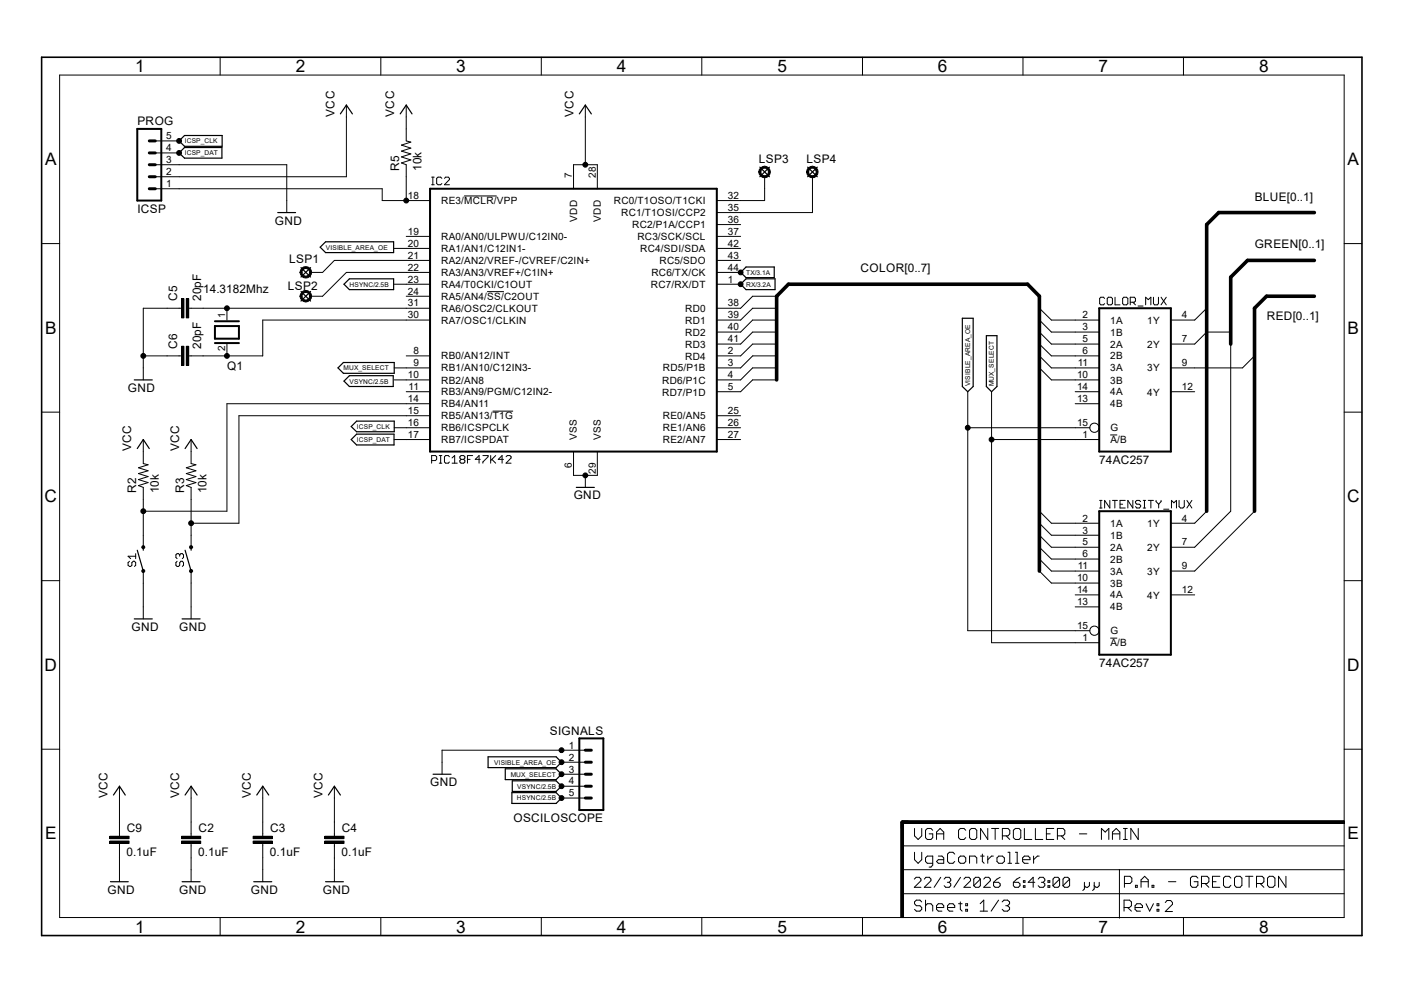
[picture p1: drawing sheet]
<svg xmlns="http://www.w3.org/2000/svg" width="297mm" height="210mm" viewBox="0 0 297 210" stroke-linecap="round" stroke-linejoin="round" font-family="sans-serif">
<g fill="none" stroke="#000" stroke-width=".21">
<path d="M12.6 15.9h271.8v178.2h-271.8zM46.6 12.1v3.8M80.6 12.1v3.8M114.5 12.1v3.8M148.5 12.1v3.8M182.5 12.1v3.8M216.4 12.1v3.8M250.4 12.1v3.8M32.9 39.9h48v2.5h10.1M32.9 34.8h27.8v10.2M32.9 32.3h5M32.9 29.8h5"/>
<path d="M73.3 22.2v15.2h-40.4M85.9 22.2v7.6l1 .3-2 .6 2 .6-2 .7 2 .6-2 .6 2 .6-2 .7 1 .3v7.6M91.3 39.1h.6M91.3 37.5h.6M91.6 37.5v1.6M93.5 37.7l-.3-.2h-.5l-.3 .2v1.1l.3 .3h.5l.3-.3M94 37.7l.3-.2h.5l.3 .2v.3l-1.1 1.1h1.1M121.3 39.9v-5.1h5.1v5.1M123.8 22.2v12.6M160.9 35.5a1.2 1.2 0 0 1 1.9 .3 1.2 1.2 0 0 1-.8 1.8 1.2 1.2 0 0 1-1.5-1.2h.5a.82 .82 0 0 1 1.1-.7 .82 .82 0 0 1 .2 1.3 .82 .82 0 0 1-1.3-.3v-.3h-.5l.1-.5zM161.8 37.4v5h-10.2M171 35.5a1.21 1.21 0 0 1 1.9 .2 1.21 1.21 0 0 1-.7 1.8 1.21 1.21 0 0 1-1.6-1.1h.5a.8 .8 0 0 1 1.1-.7 .8 .8 0 0 1 .2 1.3 .8 .8 0 0 1-1.3-.3v-.3h-.5z"/>
<path d="M171.9 37.4v7.6h-20.3M8.8 51.5h3.8M63.8 56.7a1.22 1.22 0 0 1 2 .3 1.22 1.22 0 0 1-.8 1.8 1.22 1.22 0 0 1-1.5-1.2h.4a.83 .83 0 0 1 1.2-.7 .83 .83 0 0 1 .2 1.4 .83 .83 0 0 1-1.4-.4v-.3h-.4zM83.4 52.5h7.6M85.9 50h5.1M91 55.1h-20.3l-2.5 2.5h-2.5M91 57.6h-17.7l-5.1 5.1h-2.5M98.2 41.4h6.9M151.6 50h5.1M151.6 52.5h5.1M151.6 55.1h5.1M151.6 57.6h5.1"/>
<path d="M151.6 47.5h5.1M284.4 51.5h3.7M30.3 75.3h8.1M38.4 63.2h.5v4h-.5zM38.4 73.2h.5v4.1h-.5zM38.4 65.2h-8.1v15.1M39.4 63.2h.5v4h-.5zM39.4 73.2h.5v4.1h-.5zM39.9 65.2h51.1M48 65.2v2.5M48 72.8v2.5M63.8 61.8a1.22 1.22 0 0 1 2 .3 1.22 1.22 0 0 1-.8 1.8 1.22 1.22 0 0 1-1.5-1.2h.4a.82 .82 0 0 1 1.1-.8 .82 .82 0 0 1 .2 1.4 .82 .82 0 0 1-1.3-.4v-.2h-.4z"/>
<path d="M83.4 60.1h7.6M83.4 77.8h7.6M85.9 62.7h5.1M85.9 75.3h5.1M91 67.7h-35.4v7.6h-15.7M103 61.7h3.6M151.6 60.1h5.1M164.3 62.7h-5.1l-2.5 2.5h-5.1M164.3 65.2h-5.1l-2.5 2.5h-5.1M164.3 67.7h-5.1l-2.5 2.5h-5.1M164.3 72.8h-5.1l-2.5 2.5h-5.1M164.3 75.3h-5.1l-2.5 2.5h-5.1"/>
<path d="M164.3 77.8h-5.1l-2.5 2.5h-5.1M164.3 70.2h-5.1l-2.5 2.6h-5.1M219.9 65.2l2.5 2.5h10.1M219.9 72.8l2.5 2.5h10.1M219.9 75.3l2.5 2.5h10.1M219.9 77.8l2.5 2.5h10.1M219.9 67.7l2.5 2.5h10.1M219.9 70.2l2.5 2.6h10.1M233.7 63.1l-.3-.2h-.5l-.3 .2v1.1l.3 .3h.5l.3-.3M234.5 62.9h.5l.3 .2v1.1l-.3 .3h-.5l-.3-.3v-1.1zM235.9 62.9v1.6h1M237.5 63.1l.2-.2h.6l.3 .2v1.1l-.3 .3h-.6l-.2-.3z"/>
<path d="M239.1 63.9h.8l.3-.2v-.6l-.3-.2h-.8v1.6M239.6 63.9l.6 .6M240.7 64.7h1.1M242.4 64.5v-1.6l.5 .5 .6-.5v1.6M244 62.9v1.3l.3 .3h.5l.3-.3v-1.3M245.6 62.9l1.1 1.6M246.7 62.9l-1.1 1.6M255.3 65.2l-2.6 2.5h-5M260.3 70.2h-5l-2.6 2.6h-5M260.3 72.8v35.3l-7.6 7.6h-5M265.4 75.3l-2.6 2.5h-15.1M8.8 87.2h3.8"/>
<path d="M30.3 93v5l1 .3-2 .6 2 .7-2 .6 2 .6-2 .6 2 .7-2 .6 1 .4v12.6M40.4 93v5l1 .3-2 .6 2 .7-2 .6 2 .6-2 .6 2 .7-2 .6 1 .4v12.6M83.4 80.3h7.6M83.4 90.5h7.6M83.4 93h7.6M85.9 82.8h5.1M91 85.4h-43v22.7h-17.7M91 87.9h-40.5v22.8h-10.1M91.3 97.4h.8l.3-.2v-.6l-.3-.2h-.8v1.6M92.9 96.4h.6M92.9 98h.6M93.2 96.4v1.6"/>
<path d="M95.1 96.6l-.3-.2h-.5l-.3 .2v1.1l.3 .3h.5l.3-.3M95.6 98h1.1M95.6 96.9l.6-.5v1.6M97.5 97.2l-.2-.3v-.3l.2-.2h.6l.2 .2v.3l-.2 .3M97.5 97.2l-.2 .2v.3l.2 .3h.6l.2-.3v-.3l-.2-.2M97.5 97.2h.6M98.9 97.2h.5M100 96.4h-1.1v1.6M101.6 97.2h-1.1l.8-.8v1.6M102.2 96.4h1.1v.2l-1.1 1.1v.3M103.8 96.4v1.6M104.1 97.2l.8 .8"/>
<path d="M104.2 87h4.3M104.9 96.4l-1.1 1M106.5 97.2h-1.1l.8-.8v1.6M107.1 96.6l.2-.2h.6l.2 .2v.3l-1 1.1h1M121.3 95.5v5h5.1v-5M151.6 87.9h5.1M151.6 90.5h5.1M151.6 93h5.1M164.3 80.3h-5.1l-2.5 2.5h-5.1M204.7 90.5h25.8M204.7 82.8v50.6h25.8M209.8 93h22.7"/>
<path d="M209.8 82.8v53.1h22.7M227.5 82.8h5M227.5 85.4h5M234.9 92h1.4M247.7 82.8h5M284.4 87.2h3.7M27.4 118.7l-.3 .3v.5l.3 .3h.2l.3-.3v-.5l.3-.3h.2l.3 .3v.5l-.3 .3M28.7 117.1v1.1M28.7 117.6h-1.6l.5 .6M30.1 115.5h.4l.1 .2-.1 .3h-.4l-.1-.3zM37.5 118.7l-.3 .3v.5l.3 .3h.3l.2-.3v-.5l.3-.3h.3l.2 .3v.5l-.2 .3M38 117.3l-.2-.2h-.3l-.3 .2v.6l.3 .3"/>
<path d="M38 117.3v.3M38 117.3l.3-.2h.3l.2 .2v.6l-.2 .3M40.2 115.5h.4l.2 .2-.2 .3h-.4zM123.8 100.5v2.6M219.9 108.1l2.5 2.6h10.1M219.9 110.7l2.5 2.5h10.1M219.9 113.2l2.5 2.5h10.1M219.9 115.7l2.5 2.5h10.1M219.9 118.2l2.5 2.6h10.1M232.6 107.4h.5M232.6 105.8h.5M232.9 105.8v1.6"/>
<path d="M234.8 105.8v1.6l-1.1-1.6v1.6M235.3 105.8h1.1M235.8 105.8v1.6M236.9 106.6h.6M238 105.8h-1.1v1.6h1.1M239.6 105.8v1.6l-1-1.6v1.6M241.3 106.1l-.3-.3h-.5l-.3 .3v.2l.3 .3h.5l.3 .3v.2l-.3 .3h-.5l-.3-.3M241.9 107.4h.5M241.9 105.8h.5M242.1 105.8v1.6M242.9 105.8h1.1M243.5 105.8v1.6"/>
<path d="M244.6 105.8v.3l.5 .5M245.1 106.6v.8M245.6 105.8v.3l-.5 .5M246.2 107.7h1.1M247.8 107.4v-1.6l.5 .5 .6-.5v1.6M249.4 105.8v1.3l.3 .3h.5l.3-.3v-1.3M251.1 105.8l1 1.6M252.1 105.8l-1 1.6M255.3 108.1l-2.6 2.6h-5M265.4 108.1l-12.7 12.7h-5M8.8 122.8h3.8M30.1 120.5h.4l.1 .3-.1 .2-.2 .1-.2-.1-.1-.2z"/>
<path d="M30.3 120.8v10.1M40.2 120.5h.4l.2 .3-.2 .2-.2 .1-.2-.1zM40.4 120.8v10.1M219.9 120.8l2.5 2.5h10.1M227.5 125.8h5M227.5 128.4h5M234.9 135h1.4M247.7 125.8h5M284.4 122.8h3.7M8.8 158.5h3.8M123.8 158.7h-30.3v5M284.4 158.5h3.7"/>
<path d="M23.2 177.9h4.1v.5h-4.1zM23.2 176.9h4.1v.5h-4.1zM25.3 166.3v10.6M25.3 178.4v8.1M38.4 177.9h4.1v.5h-4.1zM38.4 176.9h4.1v.5h-4.1zM40.4 166.3v10.6M40.4 178.4v8.1M53.6 177.9h4v.5h-4zM53.6 176.9h4v.5h-4zM55.6 166.3v10.6M55.6 178.4v8.1"/>
<path d="M68.7 177.9h4.1v.5h-4.1zM68.7 176.9h4.1v.5h-4.1zM70.7 166.3v10.6M70.7 178.4v8.1M118.8 161.2h5M118.8 163.7h5M118.8 166.3h5M118.8 168.8h5M190.5 173.8h.6v20.3h-.6zM190.8 173.6h93.6v.6h-93.6zM190.8 178.9h93.6M193.5 175.2v1.6l.7 .7 .8-.7v-1.6"/>
<path d="M197.3 175.6l-.4-.4h-.7l-.4 .4v1.6l.4 .3h.7l.4-.3v-.8h-.7M198.1 177.5v-1.5l.8-.8 .7 .8v1.5M198.1 176.4h1.5M204.3 175.6l-.4-.4h-.7l-.4 .4v1.6l.4 .3h.7l.4-.3M205.5 175.2h.7l.4 .4v1.6l-.4 .3h-.7l-.4-.3v-1.6zM209 175.2v2.3l-1.6-2.3v2.3M209.8 175.2h1.5M210.5 175.2v2.3M212 176.8h1.2l.4-.4v-.8l-.4-.4h-1.2v2.3M212.9 176.8l.7 .7M214.4 175.6l.4-.4h.8l.3 .4v1.6l-.3 .3h-.8l-.4-.3zM216.7 175.2v2.3h1.6"/>
<path d="M219 175.2v2.3h1.6M221.4 176.4h.8M222.9 175.2h-1.5v2.3h1.5M223.7 176.8h1.2l.4-.4v-.8l-.4-.4h-1.2v2.3M224.5 176.8l.8 .7M228.3 176.4h1.6M233 177.5v-2.3l.8 .8 .8-.8v2.3M235.3 177.5v-1.5l.8-.8 .8 .8v1.5M235.3 176.4h1.6M237.7 175.2h.8M237.7 177.5h.8M238 175.2v2.3"/>
<path d="M240.8 175.2v2.3l-1.6-2.3v2.3M46.6 194.1v3.8M80.6 194.1v3.8M114.5 194.1v3.8M148.5 194.1v3.8M182.5 194.1v3.8M190.8 189h93.6M190.8 183.9h93.6M193.4 185.9l.4-.4h.7l.3 .4v.4l-1.4 1.4h1.4M193.5 180.3v1.5l.7 .8 .8-.8v-1.5M195 190.8l-.4-.4h-.8l-.3 .4v.3l.3 .5h.8l.4 .3v.4l-.4 .4h-.8l-.3-.4M195.5 185.9l.4-.4h.7l.3 .4v.4l-1.4 1.4h1.4"/>
<path d="M195.8 190.4v2.3M195.8 191.6l.4-.5h.7l.4 .5v1.1M197.3 182.6h-1.1l-.4-.4v-.8l.4-.3h1.1v1.9l-.4 .4h-.3M198.1 191.9h1.5v-.3l-.3-.5h-.8l-.4 .5v.7l.4 .4h.8M198.5 181.1h.8l.3 .3v1.2h-1.1l-.4-.4 .4-.4h1.1M199 185.5l-1.4 2.2M199.7 185.9l.4-.4h.7l.3 .4v.4l-.3 .3M200.4 186.6h.4M200.4 191.9h1.6v-.3l-.4-.5h-.8l-.4 .5v.7l.4 .4h.8M200.8 186.6l.3 .3v.4l-.3 .4h-.7l-.4-.4M202 180.6l-.4-.3h-.8l-.4 .3v1.6l.4 .4h.8l.4-.4M202.8 181.4l.4-.3h.7l.4 .3v.8l-.4 .4h-.7l-.4-.4z"/>
<path d="M202.8 191.1h.7M203.2 190.8v1.5l.3 .4M203.2 185.5l-1.4 2.2M203.9 185.9l.4-.4h.7l.3 .4v.4l-1.4 1.4h1.4M204.3 191.1h.4v.5h-.4zM204.3 192.3h.4v.4h-.4zM205.1 182.6v-1.5h1.1l.4 .3v1.2M207.3 192.7h1.6M207.3 191.1l.8-.7v2.3M207.4 185.9v1.4l-.3 .4h-.7l-.4-.4M207.4 185.9l-.3-.4h-.7l-.4 .4v1.4M207.4 185.9l-1.4 1.4"/>
<path d="M207.4 181.1h.8M207.8 180.6v1.6l.4 .4M208.1 185.9l.3-.4h.8l.3 .4v.4l-1.4 1.4h1.4M209 181.1v1.5M210.1 181.1h-.3l-.8 .7M210.2 186.6h1l.4 .3v.4l-.4 .4h-.7l-.3-.4zM211.2 190.4l-1.5 2.3M211.3 181.1h.7l.5 .3v.8l-.5 .4h-.7l-.4-.4v-.8zM211.6 185.5l-1.4 1.1M212 190.8l.4-.4h.7l.5 .4v.3l-.5 .5M212.8 191.6h.3M213.1 191.6l.5 .3v.4l-.5 .4h-.7l-.4-.4"/>
<path d="M213.2 182.6h.8M213.2 180.3h.4v2.3M214.4 186.6h1l.4 .3v.4l-.4 .4h-.7l-.3-.4zM214.8 182.6h.8M214.8 180.3h.4v2.3M215.8 185.5l-1.4 1.1M216.3 181.8h1.6v-.4l-.4-.3h-.8l-.4 .3v.8l.4 .4h.8M216.4 194.1v3.8M216.5 187.3h.3v.4h-.3zM216.5 186.3h.3v.3h-.3zM218.7 181.1v1.5M218.9 186.6h-1.4l1.1-1.1v2.2"/>
<path d="M219.6 185.9l.4-.4h.7l.3 .4v.4l-.3 .3M219.8 181.1h-.3l-.8 .7M220.3 186.6h.4M220.7 186.6l.3 .3v.4l-.3 .4h-.7l-.4-.4M221.7 187.3h.4v.4h-.4zM221.7 186.3h.4v.3h-.4zM224.2 185.9v1.4l-.4 .4h-.7l-.3-.4M224.2 185.9l-.4-.4h-.7l-.3 .4v1.4M224.2 185.9l-1.4 1.4M226.3 185.9v1.4l-.4 .4h-.7l-.3-.4M226.3 185.9l-.4-.4h-.7l-.3 .4v1.4M226.3 185.9l-1.4 1.4"/>
<path d="M229.4 186.6v1.4l-.3 .3M230.5 186.6v.7l-.4 .4h-.4l-.3-.4M231.5 186.6v1.4l-.4 .3M232.5 186.6v.7l-.3 .4h-.3l-.4-.4M236.8 183.9v10.3M237.8 191.9h1.1l.5-.3v-.8l-.5-.4h-1.1v2.3M237.9 186.9h1.2l.3-.4v-.8l-.3-.4h-1.2v2.4M238.5 191.9l.9 .8M240.1 191.9h1.6v-.3l-.4-.5h-.8l-.4 .5v.7l.4 .4h.8M240.2 187.2h.4v.5h-.4zM241.4 187.7v-1.6l.7-.8 .8 .8v1.6M241.4 186.5h1.5"/>
<path d="M242.4 191.1l.8 1.6 .8-1.6M243.7 187.2h.4v.5h-.4zM244.8 191.1h.4v.5h-.4zM244.8 192.3h.4v.4h-.4zM246.5 190.9l.4-.4h.7l.4 .4v.4l-1.5 1.5h1.5M247.2 186.5h1.6M250.4 194.1v3.8M253.4 185.7l-.4-.4h-.8l-.4 .4v1.5l.4 .5h.8l.4-.5v-.7h-.8M254.2 186.9h1.2l.3-.4v-.8l-.3-.4h-1.2v2.4M254.9 186.9l.8 .8M256.5 186.5h.8M258.1 185.3h-1.6v2.4h1.6"/>
<path d="M260.4 185.7l-.4-.4h-.8l-.4 .4v1.5l.4 .5h.8l.4-.5M261.2 185.7l.3-.4h.8l.4 .4v1.5l-.4 .5h-.8l-.3-.5zM263.5 185.3h1.5M264.2 185.3v2.4M265.8 186.9h1.2l.4-.4v-.8l-.4-.4h-1.2v2.4M266.6 186.9l.8 .8M268.1 185.7l.4-.4h.8l.4 .4v1.5l-.4 .5h-.8l-.4-.5zM272 185.3v2.4l-1.5-2.4v2.4"/>
<circle cx="37.9" cy="29.8" r=".51"/>
<circle cx="37.9" cy="32.3" r=".51"/>
<circle cx="123.8" cy="34.8" r=".51"/>
<circle cx="85.9" cy="42.4" r=".51"/>
<circle cx="156.7" cy="57.6" r=".51"/>
<circle cx="30.3" cy="75.3" r=".51"/>
<circle cx="48" cy="75.3" r=".51"/>
<circle cx="48" cy="65.2" r=".51"/>
<circle cx="156.7" cy="60.1" r=".51"/>
<circle cx="204.7" cy="90.5" r=".51"/>
<circle cx="209.8" cy="93" r=".51"/>
<circle cx="231.5" cy="90.5" r=".98"/>
<circle cx="30.3" cy="108.1" r=".51"/>
<circle cx="40.4" cy="110.7" r=".51"/>
<circle cx="123.8" cy="100.5" r=".51"/>
<circle cx="231.5" cy="133.4" r=".98"/>
<circle cx="118.8" cy="158.7" r=".51"/>
<circle cx="118.8" cy="166.3" r=".51"/>
<circle cx="118.8" cy="168.8" r=".51"/>
<circle cx="118.8" cy="163.7" r=".51"/>
<circle cx="118.8" cy="161.2" r=".51"/>
</g>
<g fill="none" stroke="#000" stroke-width=".25">
<path d="M37.9 32.3l1.1-1.1h7.9v2.2h-7.9zM37.9 29.8l1.1-1.1h8v2.2h-8zM72 24.1l1.3-1.9 1.2 1.9M84.7 24.1l1.2-1.9 1.3 1.9M122.6 24.1l1.2-1.9 1.3 1.9M160.7 35.3l2.1 2.1M162.8 35.3l-2.1 2.1M170.9 35.3l2 2.1M172.9 35.3l-2 2.1M58.8 45h3.7M63.7 56.6l2 2M65.7 56.6l-2 2"/>
<path d="M67.7 52.3l1.2-1.2h14.4v2.3h-14.4zM73.9 59h9.4v2.3h-9.4l-1.1-1.2zM156.7 57.6l1.1-1.1h6v2.2h-6zM63.7 61.6l2 2.1M65.7 61.6l-2 2.1M71.5 77.8l1.1-1.1h10.8v2.3h-10.8zM73.9 79.5h9.3v2.2h-9.3l-1.1-1.1zM156.7 60.1l1.1-1.1h6.2v2.3h-6.2zM203.6 67.3h2.3v14.4l-1.2 1.1-1.1-1.1zM208.7 71h2.2v10.7l-1.1 1.1-1.1-1.1zM28.4 80.3h3.8M29 94.9l1.3-1.9 1.3 1.9"/>
<path d="M39.2 94.9l1.2-1.9 1.3 1.9M74.3 93l1.1-1.2h8v2.3h-8zM74.3 90.2l1.1-1.1h8v2.2h-8zM29 116.4l1.3 4.4M30.3 115.7v.7M39.2 116.4l1.2 4.4M40.4 115.7v.7M121.9 103.1h3.8M28.4 130.9h3.8M38.5 130.9h3.8M24 168.1l1.3-1.8 1.2 1.8M39.2 168.1l1.2-1.8 1.3 1.8"/>
<path d="M54.3 168.1l1.3-1.8 1.3 1.8M69.5 168.1l1.2-1.8 1.3 1.8M91.6 163.7h3.8M103.3 160.1h14.3l1.2 1.1-1.2 1.1h-14.3zM106.9 162.6h10.7l1.2 1.1-1.2 1.2h-10.7zM108.3 167.6h9.3l1.2 1.2-1.2 1.1h-9.3zM108.4 165.1h9.2l1.2 1.2-1.2 1.1h-9.2zM23.4 186.5h3.7M38.5 186.5h3.8M53.7 186.5h3.8M68.9 186.5h3.7"/>
</g>
<path d="M29 27.3h5.1v15.1h-5.1zM91 39.9h60.6v55.6h-60.6zM45.5 69h5v2.6h-5zM45.5 72.6h5M45.5 67.9h5M232.5 65.2h15.2v30.3h-15.2zM232.5 108.1h15.2v30.4h-15.2zM122.6 156.2h5v15.1h-5z" fill="none" stroke="#000" stroke-width=".42"/>
<path d="M31.6 34.8h1.3M31.6 37.4h1.3M31.6 39.9h1.3M31.6 29.8h1.3M31.6 32.3h1.3M123.8 158.7h1.3M123.8 163.7h1.3M123.8 161.2h1.3M123.8 168.8h1.3M123.8 166.3h1.3M192.1 173.9h-1.3v1.2" fill="none" stroke="#000" stroke-width=".64"/>
<g fill="#000">
<path d="M160.9 35.5a1.2 1.2 0 0 1 1.9 .3 1.2 1.2 0 0 1-.8 1.8 1.2 1.2 0 0 1-1.5-1.2h.5a.82 .82 0 0 1 1.1-.7 .82 .82 0 0 1 .2 1.3 .82 .82 0 0 1-1.3-.3v-.3h-.5l.1-.5z" fill-rule="evenodd"/>
<path d="M171 35.5a1.21 1.21 0 0 1 1.9 .2 1.21 1.21 0 0 1-.7 1.8 1.21 1.21 0 0 1-1.6-1.1h.5a.8 .8 0 0 1 1.1-.7 .8 .8 0 0 1 .2 1.3 .8 .8 0 0 1-1.3-.3v-.3h-.5z" fill-rule="evenodd"/>
<path d="M63.8 56.7a1.22 1.22 0 0 1 2 .3 1.22 1.22 0 0 1-.8 1.8 1.22 1.22 0 0 1-1.5-1.2h.4a.83 .83 0 0 1 1.2-.7 .83 .83 0 0 1 .2 1.4 .83 .83 0 0 1-1.4-.4v-.3h-.4z" fill-rule="evenodd"/>
<path d="M38.4 63.2h.5v4h-.5z" fill-rule="evenodd"/>
<path d="M38.4 73.2h.5v4.1h-.5z" fill-rule="evenodd"/>
<path d="M39.4 63.2h.5v4h-.5z" fill-rule="evenodd"/>
<path d="M39.4 73.2h.5v4.1h-.5z" fill-rule="evenodd"/>
<path d="M63.8 61.8a1.22 1.22 0 0 1 2 .3 1.22 1.22 0 0 1-.8 1.8 1.22 1.22 0 0 1-1.5-1.2h.4a.82 .82 0 0 1 1.1-.8 .82 .82 0 0 1 .2 1.4 .82 .82 0 0 1-1.3-.4v-.2h-.4z" fill-rule="evenodd"/>
<path d="M30.1 115.5h.4l.1 .2-.1 .3h-.4l-.1-.3z" fill-rule="evenodd"/>
<path d="M40.2 115.5h.4l.2 .2-.2 .3h-.4z" fill-rule="evenodd"/>
<path d="M30.1 120.5h.4l.1 .3-.1 .2-.2 .1-.2-.1-.1-.2z" fill-rule="evenodd"/>
<path d="M40.2 120.5h.4l.2 .3-.2 .2-.2 .1-.2-.1z" fill-rule="evenodd"/>
<path d="M23.2 177.9h4.1v.5h-4.1z" fill-rule="evenodd"/>
<path d="M23.2 176.9h4.1v.5h-4.1z" fill-rule="evenodd"/>
<path d="M38.4 177.9h4.1v.5h-4.1z" fill-rule="evenodd"/>
<path d="M38.4 176.9h4.1v.5h-4.1z" fill-rule="evenodd"/>
<path d="M53.6 177.9h4v.5h-4z" fill-rule="evenodd"/>
<path d="M53.6 176.9h4v.5h-4z" fill-rule="evenodd"/>
<path d="M68.7 177.9h4.1v.5h-4.1z" fill-rule="evenodd"/>
<path d="M68.7 176.9h4.1v.5h-4.1z" fill-rule="evenodd"/>
<path d="M190.5 173.8h.6v20.3h-.6z" fill-rule="evenodd"/>
<path d="M190.8 173.6h93.6v.6h-93.6z" fill-rule="evenodd"/>
<circle cx="37.9" cy="29.8" r=".51"/>
<circle cx="37.9" cy="32.3" r=".51"/>
<circle cx="123.8" cy="34.8" r=".51"/>
<circle cx="85.9" cy="42.4" r=".51"/>
<circle cx="156.7" cy="57.6" r=".51"/>
<circle cx="30.3" cy="75.3" r=".51"/>
<circle cx="48" cy="75.3" r=".51"/>
<circle cx="48" cy="65.2" r=".51"/>
<circle cx="156.7" cy="60.1" r=".51"/>
<circle cx="204.7" cy="90.5" r=".51"/>
<circle cx="209.8" cy="93" r=".51"/>
<circle cx="30.3" cy="108.1" r=".51"/>
<circle cx="40.4" cy="110.7" r=".51"/>
<circle cx="123.8" cy="100.5" r=".51"/>
<circle cx="118.8" cy="158.7" r=".51"/>
<circle cx="118.8" cy="166.3" r=".51"/>
<circle cx="118.8" cy="168.8" r=".51"/>
<circle cx="118.8" cy="163.7" r=".51"/>
<circle cx="118.8" cy="161.2" r=".51"/>
</g>
<path d="M8.8 12.1h279.3v185.8h-279.3z" fill="none" stroke="#000" stroke-width=".34"/>
<path d="M278 55.1h-14.1l-3.6 3.5v14.2M278 45h-20.2l-2.5 2.5v60.6M278 62.7h-10.1l-2.5 2.5v42.9M164.3 80.3v-17.6l2.5-2.6h50.6l2.5 2.6v58.1" fill="none" stroke="#000" stroke-width=".76"/>
<g font-size="3.6">
<text x="28.6" y="15.3">1</text>
<text x="62.6" y="15.3">2</text>
<text x="96.5" y="15.3">3</text>
<text x="130.5" y="15.3">4</text>
<text x="164.5" y="15.3">5</text>
<text x="198.4" y="15.3">6</text>
<text x="232.4" y="15.3">7</text>
<text x="266.4" y="15.3">8</text>
<text x="9.5" y="35">A</text>
<text x="285.1" y="35">A</text>
<text x="9.5" y="70.6">B</text>
<text x="285.1" y="70.6">B</text>
<text x="9.4" y="106.3">C</text>
<text x="285" y="106.3">C</text>
<text x="9.4" y="141.9">D</text>
<text x="285" y="141.9">D</text>
<text x="9.5" y="177.5">E</text>
<text x="285.1" y="177.5">E</text>
<text x="28.6" y="197.2">1</text>
<text x="62.6" y="197.2">2</text>
<text x="96.5" y="197.2">3</text>
<text x="130.5" y="197.2">4</text>
<text x="164.5" y="197.2">5</text>
<text x="198.4" y="197.2">6</text>
<text x="232.4" y="197.2">7</text>
<text x="266.4" y="197.2">8</text>
</g>
<g font-size="2.5">
<text x="29.1" y="26.5">PROG</text>
<text x="70.7" y="24.7" transform="rotate(-90 70.7 24.7)">VCC</text>
<text x="83.4" y="24.7" transform="rotate(-90 83.4 24.7)">VCC</text>
<text x="121.3" y="24.7" transform="rotate(-90 121.3 24.7)">VCC</text>
<text x="160.5" y="34.5">LSP3</text>
<text x="170.6" y="34.5">LSP4</text>
<text x="84.4" y="36.1" transform="rotate(-90 84.4 36.1)">R5</text>
<text x="89.2" y="36.1" transform="rotate(-90 89.2 36.1)">10k</text>
<text x="29.1" y="45">ICSP</text>
<text x="58.2" y="47.5">GND</text>
<text x="265.4" y="42.4">BLUE[0..1]</text>
<text x="265.4" y="52.5">GREEN[0..1]</text>
<text x="61.2" y="55.7">LSP1</text>
<text x="182" y="57.6">COLOR[0..7]</text>
<text x="37.5" y="63.6" transform="rotate(-90 37.5 63.6)">C5</text>
<text x="42.6" y="63.7" transform="rotate(-90 42.6 63.7)">20pF</text>
<text x="43" y="61.9">14.3182Mhz</text>
<text x="60.9" y="61.3">LSP2</text>
<text x="268" y="67.7">RED[0..1]</text>
<text x="37.5" y="73.7" transform="rotate(-90 37.5 73.7)">C6</text>
<text x="42.6" y="73.8" transform="rotate(-90 42.6 73.8)">20pF</text>
<text x="27.1" y="82.9">GND</text>
<text x="48" y="78.3">Q1</text>
<text x="27.8" y="95.5" transform="rotate(-90 27.8 95.5)">VCC</text>
<text x="37.9" y="95.5" transform="rotate(-90 37.9 95.5)">VCC</text>
<text x="232.5" y="98">74AC257</text>
<text x="28.8" y="104.3" transform="rotate(-90 28.8 104.3)">R2</text>
<text x="33.6" y="104.4" transform="rotate(-90 33.6 104.4)">10k</text>
<text x="38.9" y="104.3" transform="rotate(-90 38.9 104.3)">R3</text>
<text x="43.7" y="104.4" transform="rotate(-90 43.7 104.4)">10k</text>
<text x="121.4" y="105.6">GND</text>
<text x="27.8" y="133.4">GND</text>
<text x="37.9" y="133.4">GND</text>
<text x="232.5" y="141">74AC257</text>
<text x="116.3" y="155.4">SIGNALS</text>
<text x="91" y="166.3">GND</text>
<text x="22.7" y="168.7" transform="rotate(-90 22.7 168.7)">VCC</text>
<text x="37.9" y="168.7" transform="rotate(-90 37.9 168.7)">VCC</text>
<text x="53" y="168.7" transform="rotate(-90 53 168.7)">VCC</text>
<text x="68.2" y="168.7" transform="rotate(-90 68.2 168.7)">VCC</text>
<text x="108.6" y="173.9">OSCILOSCOPE</text>
<text x="26.8" y="176">C9</text>
<text x="42" y="176">C2</text>
<text x="57.2" y="176">C3</text>
<text x="72.3" y="176">C4</text>
<text x="26.8" y="181.1">0.1uF</text>
<text x="42" y="181.1">0.1uF</text>
<text x="57.1" y="181.1">0.1uF</text>
<text x="72.3" y="181.1">0.1uF</text>
<text x="22.8" y="189">GND</text>
<text x="37.9" y="189">GND</text>
<text x="53.1" y="189">GND</text>
<text x="68.3" y="189">GND</text>
</g>
<g font-size="2.1">
<text x="35.2" y="29.4">5</text>
<text x="35.2" y="34.5">3</text>
<text x="35.2" y="32">4</text>
<text x="35.2" y="39.5">1</text>
<text x="35.2" y="37">2</text>
<text x="120.9" y="37.6" transform="rotate(-90 120.9 37.6)">7</text>
<text x="126" y="37.6" transform="rotate(-90 126 37.6)">28</text>
<text x="86.3" y="42.1">18</text>
<text x="93.3" y="43.2">RE3/MCLR/VPP</text>
<text x="122.1" y="46.9" transform="rotate(-90 122.1 46.9)">VDD</text>
<text x="127.1" y="46.9" transform="rotate(-90 127.1 46.9)">VDD</text>
<text x="129.9" y="43.2">RC0/T1OSO/T1CKI</text>
<text x="131.4" y="45.7">RC1/T1OSI/CCP2</text>
<text x="154" y="42.1">32</text>
<text x="154" y="44.6">35</text>
<text x="154" y="47.1">36</text>
<text x="86.3" y="49.7">19</text>
<text x="86.3" y="52.2">20</text>
<text x="93.3" y="50.8">RA0/AN0/ULPWU/C12IN0-</text>
<text x="93.3" y="53.3">RA1/AN1/C12IN1-</text>
<text x="133.7" y="48.3">RC2/P1A/CCP1</text>
<text x="134.8" y="50.8">RC3/SCK/SCL</text>
<text x="135.4" y="53.3">RC4/SDI/SDA</text>
<text x="154" y="49.7">37</text>
<text x="154" y="52.2">42</text>
<text x="86.3" y="54.7">21</text>
<text x="86.3" y="57.2">22</text>
<text x="86.3" y="59.8">23</text>
<text x="93.3" y="55.8">RA2/AN2/VREF-/CVREF/C2IN+</text>
<text x="93.3" y="58.3">RA3/AN3/VREF+/C1IN+</text>
<text x="137.8" y="58.4">RC6/TX/CK</text>
<text x="139.5" y="55.8">RC5/SDO</text>
<text x="154" y="54.7">43</text>
<text x="154" y="57.2">44</text>
<text x="154" y="59.8">1</text>
<text x="86.3" y="62.3">24</text>
<text x="86.3" y="64.8">31</text>
<text x="93.3" y="60.9">RA4/T0CKI/C1OUT</text>
<text x="93.3" y="63.4">RA5/AN4/SS/C2OUT</text>
<text x="93.3" y="66">RA6/OSC2/CLKOUT</text>
<text x="137.7" y="60.9">RC7/RX/DT</text>
<text x="144.9" y="66">RD0</text>
<text x="154" y="64.8">38</text>
<text x="47.7" y="67.4" transform="rotate(-90 47.7 67.4)">1</text>
<text x="86.3" y="67.4">30</text>
<text x="93.3" y="68.5">RA7/OSC1/CLKIN</text>
<text x="144.9" y="68.5">RD1</text>
<text x="144.9" y="71">RD2</text>
<text x="154" y="67.4">39</text>
<text x="154" y="69.9">40</text>
<text x="229" y="67.4">2</text>
<text x="229" y="69.9">3</text>
<text x="234.9" y="68.5">1A</text>
<text x="234.9" y="71">1B</text>
<text x="242.7" y="68.5">1Y</text>
<text x="250" y="67.4">4</text>
<text x="47.7" y="74.3" transform="rotate(-90 47.7 74.3)">2</text>
<text x="87.5" y="74.9">8</text>
<text x="87.5" y="77.5">9</text>
<text x="93.3" y="76">RB0/AN12/INT</text>
<text x="144.9" y="73.5">RD3</text>
<text x="144.9" y="76.1">RD4</text>
<text x="154" y="72.4">41</text>
<text x="154" y="74.9">2</text>
<text x="154" y="77.5">3</text>
<text x="228" y="77.5">11</text>
<text x="229" y="72.4">5</text>
<text x="229" y="74.9">6</text>
<text x="234.9" y="73.5">2A</text>
<text x="234.9" y="76">2B</text>
<text x="242.7" y="73.5">2Y</text>
<text x="250" y="72.4">7</text>
<text x="250" y="77.5">9</text>
<text x="86.3" y="80">10</text>
<text x="86.4" y="82.5">11</text>
<text x="93.3" y="78.6">RB1/AN10/C12IN3-</text>
<text x="93.3" y="81.1">RB2/AN8</text>
<text x="93.3" y="83.6">RB3/AN9/PGM/C12IN2-</text>
<text x="140.1" y="81.1">RD6/P1C</text>
<text x="140.1" y="83.7">RD7/P1D</text>
<text x="140.2" y="78.6">RD5/P1B</text>
<text x="154" y="80">4</text>
<text x="154" y="82.5">5</text>
<text x="227.8" y="80">10</text>
<text x="227.8" y="82.5">14</text>
<text x="234.9" y="81.1">3B</text>
<text x="234.9" y="78.6">3A</text>
<text x="234.9" y="83.6">4A</text>
<text x="242.7" y="78.6">3Y</text>
<text x="242.7" y="83.7">4Y</text>
<text x="250" y="82.5">12</text>
<text x="86.3" y="85">14</text>
<text x="86.3" y="87.6">15</text>
<text x="93.3" y="86.1">RB4/AN11</text>
<text x="93.3" y="88.7">RB5/AN13/T1G</text>
<text x="140.2" y="88.7">RE0/AN5</text>
<text x="154" y="87.6">25</text>
<text x="227.8" y="85">13</text>
<text x="234.9" y="86.1">4B</text>
<text x="86.3" y="90.1">16</text>
<text x="86.3" y="92.6">17</text>
<text x="93.3" y="91.2">RB6/ICSPCLK</text>
<text x="93.3" y="93.7">RB7/ICSPDAT</text>
<text x="122" y="93.1" transform="rotate(-90 122 93.1)">VSS</text>
<text x="127.1" y="93.1" transform="rotate(-90 127.1 93.1)">VSS</text>
<text x="140.2" y="91.2">RE1/AN6</text>
<text x="140.2" y="93.7">RE2/AN7</text>
<text x="154" y="90.1">26</text>
<text x="154" y="92.6">27</text>
<text x="227.8" y="90.1">15</text>
<text x="229" y="92.6">1</text>
<text x="234.9" y="93.7">A/B</text>
<text x="234.9" y="91.2">G</text>
<text x="120.9" y="99" transform="rotate(-90 120.9 99)">6</text>
<text x="126" y="100.2" transform="rotate(-90 126 100.2)">29</text>
<text x="229" y="110.3">2</text>
<text x="229" y="112.9">3</text>
<text x="234.9" y="111.4">1A</text>
<text x="234.9" y="114">1B</text>
<text x="242.7" y="111.4">1Y</text>
<text x="250" y="110.3">4</text>
<text x="229" y="115.4">5</text>
<text x="229" y="117.9">6</text>
<text x="234.9" y="116.5">2A</text>
<text x="234.9" y="119">2B</text>
<text x="242.7" y="116.5">2Y</text>
<text x="250" y="115.4">7</text>
<text x="227.8" y="122.9">10</text>
<text x="227.8" y="125.5">14</text>
<text x="228" y="120.4">11</text>
<text x="234.9" y="124.1">3B</text>
<text x="234.9" y="121.5">3A</text>
<text x="242.7" y="121.5">3Y</text>
<text x="250" y="120.4">9</text>
<text x="250" y="125.5">12</text>
<text x="227.8" y="128">13</text>
<text x="234.9" y="129.1">4B</text>
<text x="234.9" y="126.6">4A</text>
<text x="242.7" y="126.6">4Y</text>
<text x="227.8" y="133.1">15</text>
<text x="229" y="135.6">1</text>
<text x="234.9" y="136.7">A/B</text>
<text x="234.9" y="134.2">G</text>
<text x="120.3" y="158.3">1</text>
<text x="120.3" y="160.9">2</text>
<text x="120.3" y="163.4">3</text>
<text x="120.3" y="165.9">4</text>
<text x="120.3" y="168.4">5</text>
</g>
<g font-size="1.4">
<text x="39.1" y="32.8">ICSP_DAT</text>
<text x="39.1" y="30.3">ICSP_CLK</text>
<text x="68.9" y="52.8">VISIBLE_AREA_OE</text>
<text x="157.9" y="58.1">TX/3.1A</text>
<text x="74" y="60.6">HSYNC/2.5B</text>
<text x="157.9" y="60.6">RX/3.2A</text>
<text x="72.7" y="78.3">MUX_SELECT</text>
<text x="74" y="81.1">VSYNC/2.5B</text>
<text x="205.2" y="81.7" transform="rotate(-90 205.2 81.7)">VISIBLE_AREA_OE</text>
<text x="210.3" y="81.7" transform="rotate(-90 210.3 81.7)">MUX_SELECT</text>
<text x="75.5" y="93.5">ICSP_DAT</text>
<text x="75.5" y="90.7">ICSP_CLK</text>
<text x="104.5" y="161.7">VISIBLE_AREA_OE</text>
<text x="108" y="164.3">MUX_SELECT</text>
<text x="109.4" y="166.8">VSYNC/2.5B</text>
<text x="109.3" y="169.3">HSYNC/2.5B</text>
</g>
</svg>
